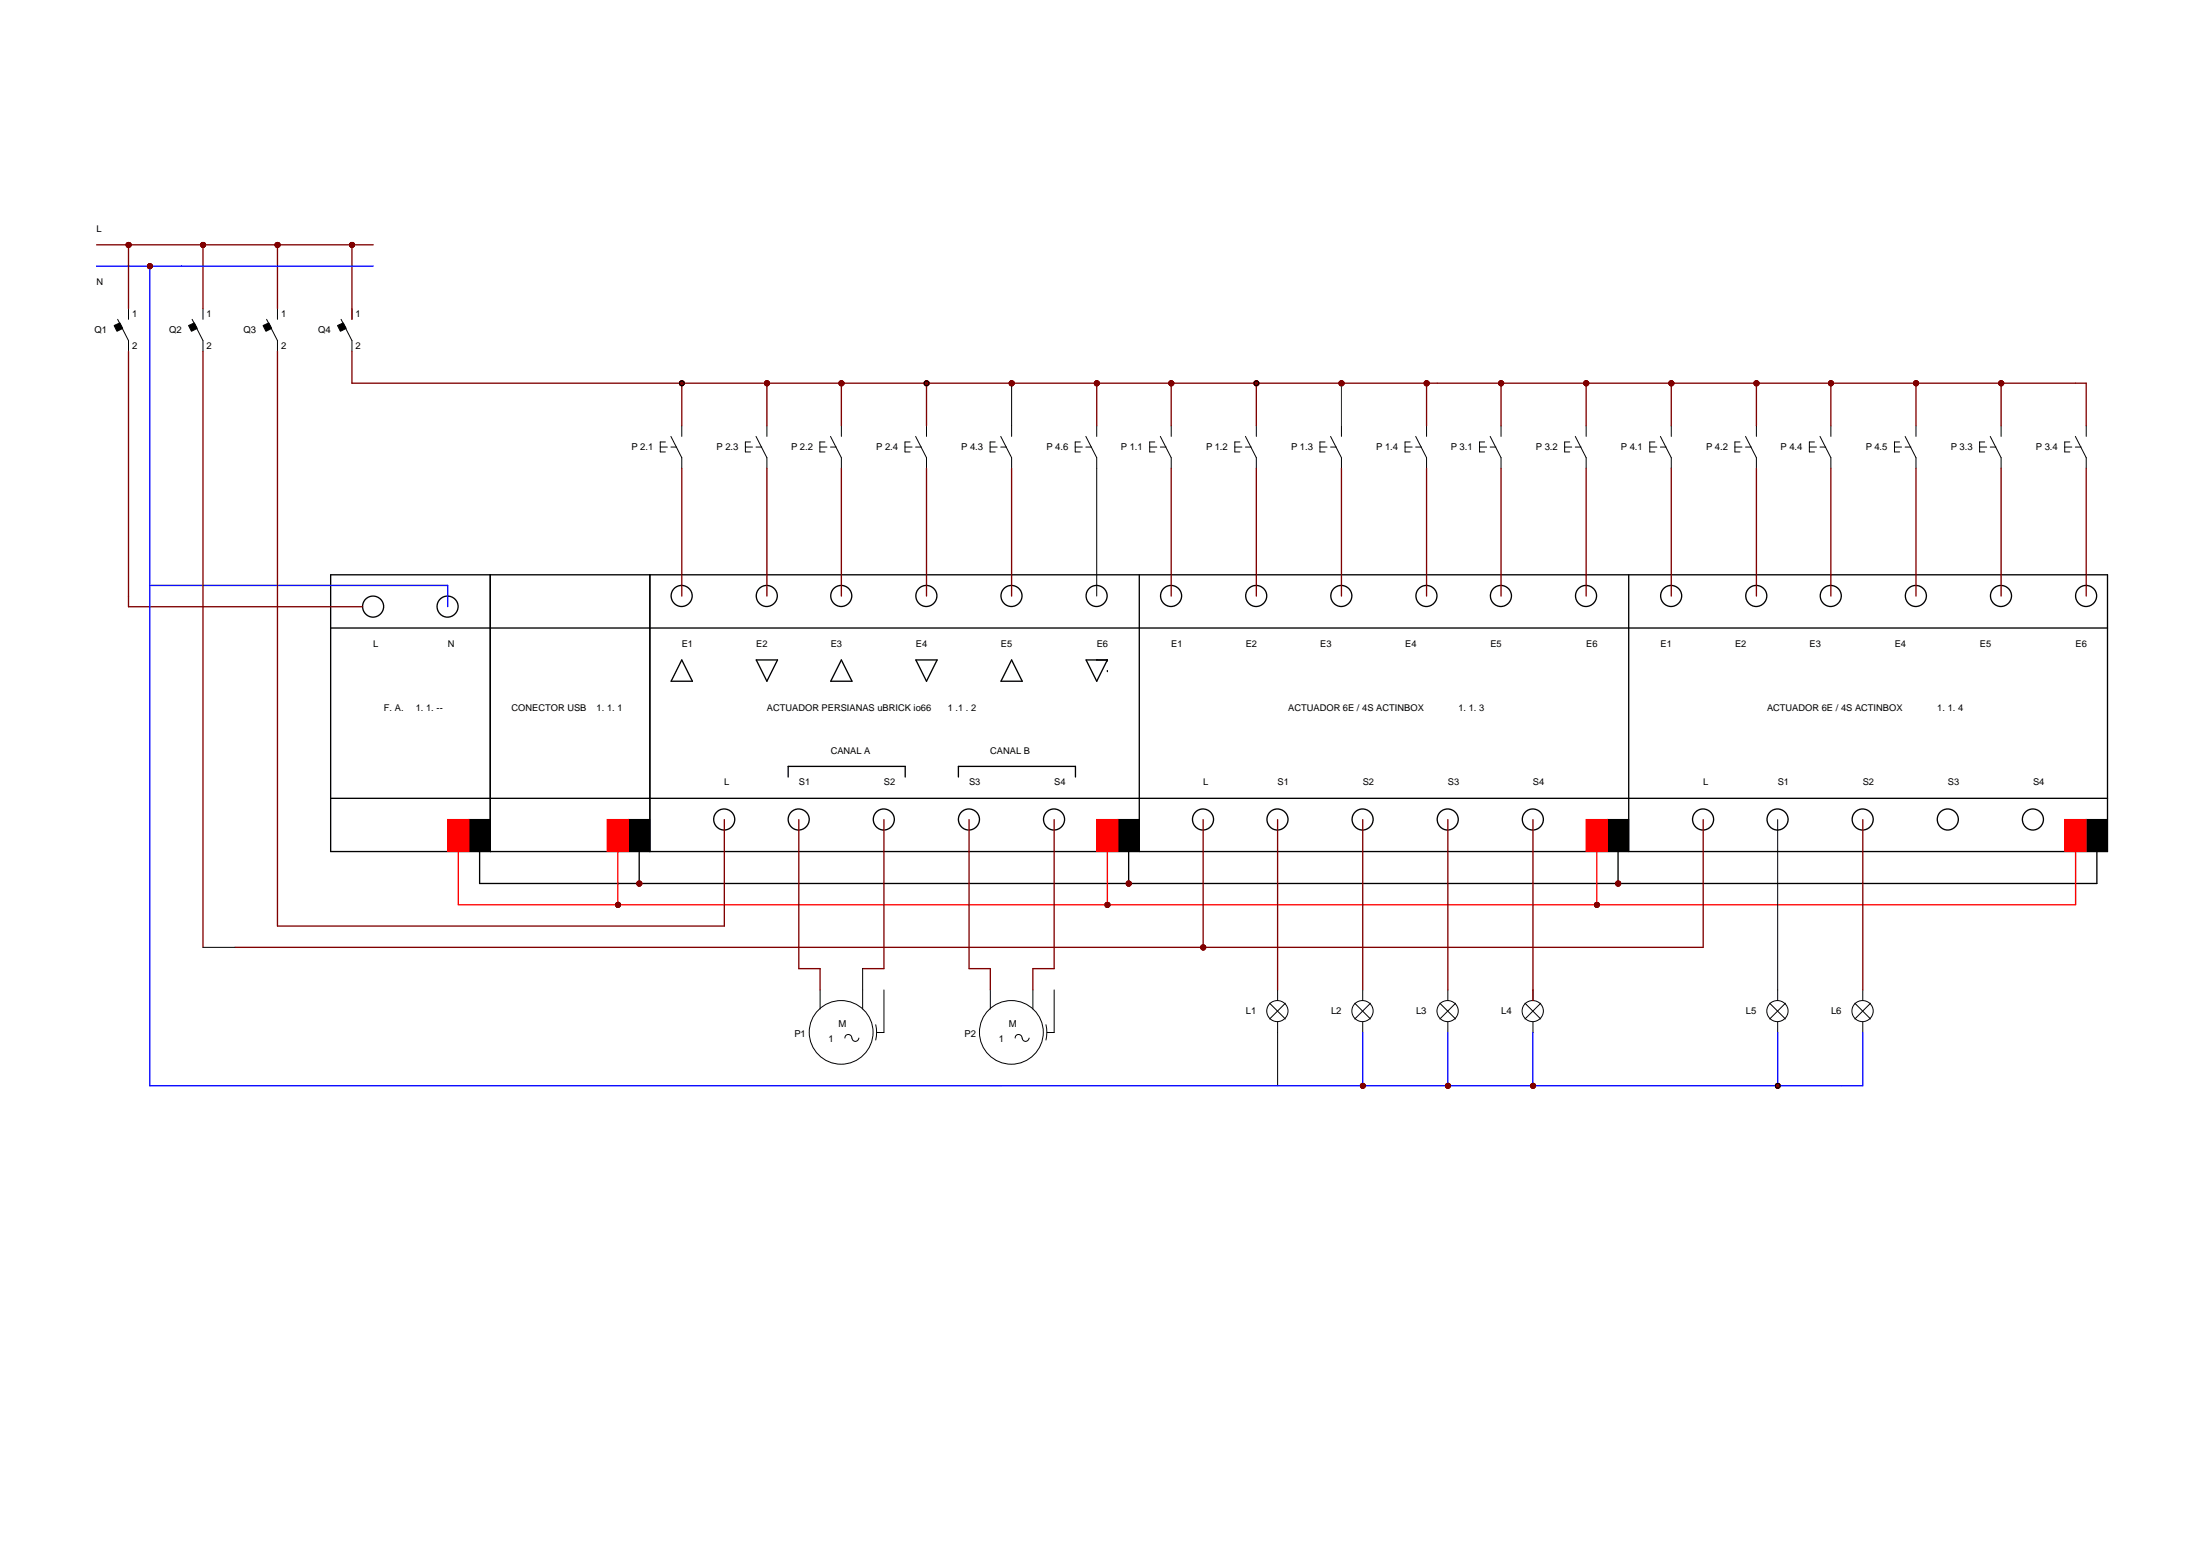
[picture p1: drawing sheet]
<svg xmlns="http://www.w3.org/2000/svg" width="420mm" height="297mm" viewBox="0 0 420 297" stroke-linecap="round" stroke-linejoin="round" font-family="sans-serif">
<g fill="none" stroke="#000" stroke-width=".19">
<path d="M24.5 58.9v2.1M38.8 58.9v2.1M53 58.9v2.1M67.2 58.9v2.1M21.8 62.1l1.1-.5 .5 1.1-1.1 .5zM22.5 61l2 4v2.1M36 62.1l1.1-.5 .6 1.1-1.1 .5zM36.7 61l2.1 4v2.1M50.2 62.1l1.1-.5 .6 1.1-1.1 .5zM50.9 61l2.1 4v2.1M64.5 62.1l1.1-.5 .5 1.1-1.1 .5zM65.1 61l2.1 4v2.1"/>
<path d="M126.1 85.3h1.4M127.1 84.4h-1v1.9h1M128.1 83.3l2.1 4.1v2M128.1 85.3h1.1M130.2 81.3v2M142.4 85.3h1.3M143.3 84.4h-.9v1.9h.9M144.4 85.3h1.1M144.4 83.3l2.1 4.1v2M146.5 81.3v2M156.6 85.3h1.3M157.6 84.4h-1v1.9h1"/>
<path d="M158.6 85.3h1.1M158.6 83.3l2.1 4.1v2M160.7 81.3v2M172.8 85.3h1.4M173.8 84.4h-1v1.9h1M174.9 85.3h1.1M174.9 83.3l2 4.1v2M176.9 81.3v2M189.1 85.3h1.3M190.1 84.4h-1v1.9h1M191.1 85.3h1.1M191.1 83.3l2.1 4.1v2"/>
<path d="M193.2 81.3v2M205.3 85.3h1.4M206.3 84.4h-1v1.9h1M207.4 85.3h1.1M207.4 83.3l2.1 4.1v2M209.5 81.3v2M219.6 85.3h1.3M220.5 84.4h-.9v1.9h.9M221.6 85.3h1.1M221.6 83.3l2.1 4.1v2M223.7 81.3v2M235.8 85.3h1.4"/>
<path d="M236.8 84.4h-1v1.9h1M237.9 85.3h1.1M237.9 83.3l2 4.1v2M239.9 81.3v2M252.1 85.3h1.3M253.1 84.4h-1v1.9h1M254.1 85.3h1.1M254.1 83.3l2.1 4.1v2M256.2 81.3v2M268.3 85.3h1.4M269.3 84.4h-1v1.9h1M270.4 85.3h1.1"/>
<path d="M270.4 83.3l2 4.1v2M272.4 81.3v2M282.6 85.3h1.3M283.5 84.4h-.9v1.9h.9M284.6 85.3h1.1M284.6 83.3l2.1 4.1v2M286.7 81.3v2M298.8 85.3h1.4M299.8 84.4h-1v1.9h1M300.9 85.3h1.1M300.9 83.3l2 4.1v2M302.9 81.3v2"/>
<path d="M315.1 85.3h1.3M316 84.4h-.9v1.9h.9M317.1 85.3h1.1M317.1 83.3l2.1 4.1v2M319.2 81.3v2M331.3 85.3h1.4M332.3 84.4h-1v1.9h1M333.4 85.3h1.1M333.4 83.3l2 4.1v2M335.4 81.3v2M345.6 85.3h1.3M346.5 84.4h-.9v1.9h.9"/>
<path d="M347.6 85.3h1.1M347.6 83.3l2.1 4.1v2M349.7 81.3v2M361.8 85.3h1.4M362.8 84.4h-1v1.9h1M363.8 85.3h1.1M363.8 83.3l2.1 4.1v2M365.9 81.3v2M378.1 85.3h1.3M379 84.4h-.9v1.9h.9M380.1 85.3h1.1M380.1 83.3l2.1 4.1v2"/>
<path d="M382.2 81.3v2M394.3 85.3h1.4M395.3 84.4h-1v1.9h1M396.4 85.3h1.1M396.4 83.3l2 4.1v2M398.4 81.3v2"/>
</g>
<g fill="#000">
<path d="M21.8 62.1l1.1-.5 .5 1.1-1.1 .5zM36 62.1l1.1-.5 .6 1.1-1.1 .5zM50.2 62.1l1.1-.5 .6 1.1-1.1 .5zM64.5 62.1l1.1-.5 .5 1.1-1.1 .5z"/>
<path d="M89.6 156.5h4v6h-4z" fill-rule="evenodd"/>
</g>
<g fill="none" stroke="#000" stroke-width=".25">
<path d="M63.1 109.7h339.4v52.9h-339.4zM93.6 109.7v52.9M124.1 109.7v52.9M217.6 109.7v52.9M311.1 109.7v52.9M89.6 156.5h4v6h-4zM124.1 152.4h278.4"/>
<circle cx="130.2" cy="113.8" r="2.01"/>
<circle cx="146.4" cy="113.8" r="2.01"/>
<circle cx="160.7" cy="113.8" r="2.01"/>
<circle cx="176.9" cy="113.8" r="2.01"/>
<circle cx="193.2" cy="113.8" r="2.01"/>
<circle cx="209.4" cy="113.8" r="2.01"/>
<circle cx="223.7" cy="113.8" r="2.01"/>
<circle cx="239.9" cy="113.8" r="2.01"/>
<circle cx="256.2" cy="113.8" r="2.01"/>
<circle cx="272.4" cy="113.8" r="2.01"/>
<circle cx="286.6" cy="113.8" r="2.01"/>
<circle cx="302.9" cy="113.8" r="2.01"/>
<circle cx="319.2" cy="113.8" r="2.01"/>
<circle cx="335.4" cy="113.8" r="2.01"/>
<circle cx="349.6" cy="113.8" r="2.01"/>
<circle cx="365.9" cy="113.8" r="2.01"/>
<circle cx="382.2" cy="113.8" r="2.01"/>
<circle cx="398.4" cy="113.8" r="2.01"/>
<circle cx="138.3" cy="156.4" r="2.01"/>
<circle cx="152.5" cy="156.4" r="2.01"/>
<circle cx="168.8" cy="156.4" r="2.01"/>
<circle cx="185" cy="156.4" r="2.01"/>
<circle cx="201.3" cy="156.4" r="2.01"/>
<circle cx="229.8" cy="156.4" r="2.01"/>
<circle cx="244" cy="156.4" r="2.01"/>
<circle cx="260.2" cy="156.4" r="2.01"/>
<circle cx="276.5" cy="156.4" r="2.01"/>
<circle cx="292.7" cy="156.4" r="2.01"/>
<circle cx="325.3" cy="156.4" r="2.01"/>
<circle cx="339.5" cy="156.4" r="2.01"/>
<circle cx="355.7" cy="156.4" r="2.01"/>
<circle cx="372" cy="156.4" r="2.01"/>
<circle cx="388.2" cy="156.4" r="2.01"/>
</g>
<path d="M85.5 156.5h4v6h-4z" fill-rule="evenodd" fill="#f00"/>
<path d="M85.5 156.5h4v6h-4z" fill="none" stroke="#f00" stroke-width=".25"/>
<path d="M213.5 156.5h4v6h-4z" fill-rule="evenodd" fill="#000"/>
<path d="M213.5 156.5h4v6h-4z" fill="none" stroke="#000" stroke-width=".25"/>
<path d="M209.5 156.5h4v6h-4z" fill-rule="evenodd" fill="#f00"/>
<path d="M209.5 156.5h4v6h-4z" fill="none" stroke="#f00" stroke-width=".25"/>
<path d="M307 156.5h4v6h-4z" fill-rule="evenodd" fill="#000"/>
<path d="M307 156.5h4v6h-4z" fill="none" stroke="#000" stroke-width=".25"/>
<path d="M302.9 156.5h4v6h-4z" fill-rule="evenodd" fill="#f00"/>
<path d="M302.9 156.5h4v6h-4z" fill="none" stroke="#f00" stroke-width=".25"/>
<path d="M398.4 156.5h4.1v6h-4.1z" fill-rule="evenodd" fill="#000"/>
<path d="M398.4 156.5h4.1v6h-4.1z" fill="none" stroke="#000" stroke-width=".25"/>
<path d="M394.4 156.5h4v6h-4z" fill-rule="evenodd" fill="#f00"/>
<path d="M394.4 156.5h4v6h-4z" fill="none" stroke="#f00" stroke-width=".25"/>
<g fill="none" stroke="#000" stroke-width=".25">
<path d="M120 156.5h4.1v6h-4.1z"/>
<circle cx="71.3" cy="115.8" r="2.01"/>
<circle cx="85.5" cy="115.8" r="2.01"/>
</g>
<path d="M120 156.5h4.1v6h-4.1z" fill-rule="evenodd" fill="#000"/>
<path d="M116 156.5h4v6h-4z" fill-rule="evenodd" fill="#f00"/>
<path d="M116 156.5h4v6h-4z" fill="none" stroke="#f00" stroke-width=".25"/>
<path d="M63.1 119.9h339.4M63.1 152.4h61M91.6 162.6v6.1h308.9v-6.1M122.1 162.6v6.1M215.5 162.6v6.1M309 162.6v6.1" fill="none" stroke="#000" stroke-width=".25"/>
<circle cx="122.1" cy="168.7" r=".45" fill="#f00"/>
<circle cx="122.1" cy="168.7" r=".45" fill="none" stroke="#800000" stroke-width=".25"/>
<circle cx="215.6" cy="168.7" r=".45" fill="#f00"/>
<circle cx="215.6" cy="168.7" r=".45" fill="none" stroke="#800000" stroke-width=".25"/>
<circle cx="309" cy="168.7" r=".45" fill="#f00"/>
<circle cx="309" cy="168.7" r=".45" fill="none" stroke="#800000" stroke-width=".25"/>
<circle cx="305" cy="172.7" r=".45" fill="#f00"/>
<circle cx="305" cy="172.7" r=".45" fill="none" stroke="#800000" stroke-width=".25"/>
<circle cx="211.5" cy="172.7" r=".45" fill="#f00"/>
<circle cx="211.5" cy="172.7" r=".45" fill="none" stroke="#800000" stroke-width=".25"/>
<circle cx="118" cy="172.7" r=".45" fill="#f00"/>
<circle cx="118" cy="172.7" r=".45" fill="none" stroke="#800000" stroke-width=".25"/>
<path d="M150.5 148.3v-2h22.4v2M183 148.3v-2h22.4v2" fill="none" stroke="#000" stroke-width=".25"/>
<circle cx="28.6" cy="50.8" r=".45" fill="#f00"/>
<circle cx="28.6" cy="50.8" r=".45" fill="none" stroke="#800000" stroke-width=".25"/>
<circle cx="24.6" cy="46.8" r=".45" fill="#f00"/>
<circle cx="24.6" cy="46.8" r=".45" fill="none" stroke="#800000" stroke-width=".25"/>
<circle cx="38.8" cy="46.8" r=".45" fill="#f00"/>
<circle cx="38.8" cy="46.8" r=".45" fill="none" stroke="#800000" stroke-width=".25"/>
<circle cx="53" cy="46.8" r=".45" fill="#f00"/>
<circle cx="53" cy="46.8" r=".45" fill="none" stroke="#800000" stroke-width=".25"/>
<circle cx="67.2" cy="46.8" r=".45" fill="#f00"/>
<circle cx="67.2" cy="46.8" r=".45" fill="none" stroke="#800000" stroke-width=".25"/>
<circle cx="382.2" cy="73.2" r=".45" fill="#f00"/>
<circle cx="382.2" cy="73.2" r=".45" fill="none" stroke="#800000" stroke-width=".25"/>
<circle cx="365.9" cy="73.2" r=".45" fill="#f00"/>
<circle cx="365.9" cy="73.2" r=".45" fill="none" stroke="#800000" stroke-width=".25"/>
<circle cx="349.7" cy="73.2" r=".45" fill="#f00"/>
<circle cx="349.7" cy="73.2" r=".45" fill="none" stroke="#800000" stroke-width=".25"/>
<circle cx="335.5" cy="73.2" r=".45" fill="#f00"/>
<circle cx="335.5" cy="73.2" r=".45" fill="none" stroke="#800000" stroke-width=".25"/>
<circle cx="319.2" cy="73.2" r=".45" fill="#f00"/>
<circle cx="319.2" cy="73.2" r=".45" fill="none" stroke="#800000" stroke-width=".25"/>
<circle cx="302.9" cy="73.2" r=".45" fill="#f00"/>
<circle cx="302.9" cy="73.2" r=".45" fill="none" stroke="#800000" stroke-width=".25"/>
<circle cx="286.7" cy="73.2" r=".45" fill="#f00"/>
<circle cx="286.7" cy="73.2" r=".45" fill="none" stroke="#800000" stroke-width=".25"/>
<circle cx="272.5" cy="73.2" r=".45" fill="#f00"/>
<circle cx="272.5" cy="73.2" r=".45" fill="none" stroke="#800000" stroke-width=".25"/>
<circle cx="256.2" cy="73.2" r=".45" fill="#f00"/>
<circle cx="256.2" cy="73.2" r=".45" fill="none" stroke="#800000" stroke-width=".25"/>
<circle cx="239.9" cy="73.2" r=".45" fill="#f00"/>
<circle cx="239.9" cy="73.2" r=".45" fill="none" stroke="#800000" stroke-width=".25"/>
<circle cx="223.7" cy="73.2" r=".45" fill="#f00"/>
<circle cx="223.7" cy="73.2" r=".45" fill="none" stroke="#800000" stroke-width=".25"/>
<circle cx="209.5" cy="73.2" r=".45" fill="#f00"/>
<circle cx="209.5" cy="73.2" r=".45" fill="none" stroke="#800000" stroke-width=".25"/>
<circle cx="193.2" cy="73.2" r=".45" fill="#f00"/>
<circle cx="193.2" cy="73.2" r=".45" fill="none" stroke="#800000" stroke-width=".25"/>
<circle cx="177" cy="73.2" r=".45" fill="#f00"/>
<circle cx="177" cy="73.2" r=".45" fill="none" stroke="#800000" stroke-width=".25"/>
<circle cx="160.7" cy="73.2" r=".45" fill="#f00"/>
<circle cx="160.7" cy="73.2" r=".45" fill="none" stroke="#800000" stroke-width=".25"/>
<circle cx="146.5" cy="73.2" r=".45" fill="#f00"/>
<circle cx="146.5" cy="73.2" r=".45" fill="none" stroke="#800000" stroke-width=".25"/>
<circle cx="130.2" cy="73.2" r=".45" fill="#f00"/>
<circle cx="130.2" cy="73.2" r=".45" fill="none" stroke="#800000" stroke-width=".25"/>
<circle cx="229.8" cy="180.9" r=".45" fill="#f00"/>
<circle cx="229.8" cy="180.9" r=".45" fill="none" stroke="#800000" stroke-width=".25"/>
<g fill="none" stroke="#000" stroke-width=".19">
<path d="M156.6 189v3.6M161.4 198.2a.66 .66 0 0 1 .6-.7 .66 .66 0 0 1 .7 .7M162.7 198.2a.66 .66 0 0 0 .7 .6 .66 .66 0 0 0 .6-.6M164.7 189v3.6M167.2 195.6a6.4 6.4 0 0 1 0 2.9M168.8 189v8.1h-1.3M189.1 189v3.6M193.9 198.2a.66 .66 0 0 1 .6-.7 .66 .66 0 0 1 .7 .7M195.2 198.2a.66 .66 0 0 0 .7 .6 .66 .66 0 0 0 .6-.6M197.3 189v3.6M199.8 195.6a6.4 6.4 0 0 1 0 2.9M201.3 189v8.1h-1.3"/>
<path d="M242.5 191.5l3 3M244 189v2M244 195.1v2M245.5 191.5l-3 3M258.7 191.5l3 3M260.3 189v2M260.3 195.1v2M261.7 191.5l-3 3M275 191.5l3 3M276.5 189v2M276.5 195.1v2M278 191.5l-3 3"/>
<path d="M291.2 191.5l3 3M292.8 189v2M292.8 195.1v2M294.2 191.5l-3 3M338 191.5l3 3M339.5 189v2M339.5 195.1v2M341 191.5l-3 3M354.2 191.5l3 3M355.8 189v2M355.8 195.1v2M357.2 191.5l-3 3"/>
<circle cx="160.7" cy="197.1" r="6.1"/>
<circle cx="193.2" cy="197.1" r="6.1"/>
<circle cx="244" cy="193" r="2.02"/>
<circle cx="260.2" cy="193" r="2.02"/>
<circle cx="276.5" cy="193" r="2.02"/>
<circle cx="292.7" cy="193" r="2.02"/>
<circle cx="339.5" cy="193" r="2.02"/>
<circle cx="355.7" cy="193" r="2.02"/>
</g>
<circle cx="339.5" cy="207.3" r=".45" fill="#f00"/>
<circle cx="339.5" cy="207.3" r=".45" fill="none" stroke="#800000" stroke-width=".19"/>
<circle cx="292.8" cy="207.3" r=".45" fill="#f00"/>
<circle cx="292.8" cy="207.3" r=".45" fill="none" stroke="#800000" stroke-width=".19"/>
<circle cx="276.5" cy="207.3" r=".45" fill="#f00"/>
<circle cx="276.5" cy="207.3" r=".45" fill="none" stroke="#800000" stroke-width=".19"/>
<circle cx="260.3" cy="207.3" r=".45" fill="#f00"/>
<circle cx="260.3" cy="207.3" r=".45" fill="none" stroke="#800000" stroke-width=".19"/>
<path d="M130.2 126l2 4h-4zM144.4 126h4.1l-2 4zM160.7 126l2 4h-4zM174.9 126h4.1l-2.1 4zM193.2 126l2 4h-4zM207.4 126h4.1l-2 4zM211.5 126h.1M211.5 128h.1" fill="none" stroke="#000" stroke-width=".25"/>
<circle cx="122.1" cy="168.7" r=".45" fill="#f00"/>
<circle cx="122.1" cy="168.7" r=".45" fill="none" stroke="#800000" stroke-width=".25"/>
<circle cx="215.6" cy="168.7" r=".45" fill="#f00"/>
<circle cx="215.6" cy="168.7" r=".45" fill="none" stroke="#800000" stroke-width=".25"/>
<circle cx="309" cy="168.7" r=".45" fill="#f00"/>
<circle cx="309" cy="168.7" r=".45" fill="none" stroke="#800000" stroke-width=".25"/>
<circle cx="305" cy="172.7" r=".45" fill="#f00"/>
<circle cx="305" cy="172.7" r=".45" fill="none" stroke="#800000" stroke-width=".25"/>
<circle cx="211.5" cy="172.7" r=".45" fill="#f00"/>
<circle cx="211.5" cy="172.7" r=".45" fill="none" stroke="#800000" stroke-width=".25"/>
<circle cx="118" cy="172.7" r=".45" fill="#f00"/>
<circle cx="118" cy="172.7" r=".45" fill="none" stroke="#800000" stroke-width=".25"/>
<circle cx="28.6" cy="50.8" r=".45" fill="#f00"/>
<circle cx="28.6" cy="50.8" r=".45" fill="none" stroke="#800000" stroke-width=".25"/>
<circle cx="24.6" cy="46.8" r=".45" fill="#f00"/>
<circle cx="24.6" cy="46.8" r=".45" fill="none" stroke="#800000" stroke-width=".25"/>
<circle cx="38.8" cy="46.8" r=".45" fill="#f00"/>
<circle cx="38.8" cy="46.8" r=".45" fill="none" stroke="#800000" stroke-width=".25"/>
<circle cx="53" cy="46.8" r=".45" fill="#f00"/>
<circle cx="53" cy="46.8" r=".45" fill="none" stroke="#800000" stroke-width=".25"/>
<circle cx="67.2" cy="46.8" r=".45" fill="#f00"/>
<circle cx="67.2" cy="46.8" r=".45" fill="none" stroke="#800000" stroke-width=".25"/>
<circle cx="382.2" cy="73.2" r=".45" fill="#f00"/>
<circle cx="382.2" cy="73.2" r=".45" fill="none" stroke="#800000" stroke-width=".25"/>
<circle cx="365.9" cy="73.2" r=".45" fill="#f00"/>
<circle cx="365.9" cy="73.2" r=".45" fill="none" stroke="#800000" stroke-width=".25"/>
<circle cx="349.7" cy="73.2" r=".45" fill="#f00"/>
<circle cx="349.7" cy="73.2" r=".45" fill="none" stroke="#800000" stroke-width=".25"/>
<circle cx="335.5" cy="73.2" r=".45" fill="#f00"/>
<circle cx="335.5" cy="73.2" r=".45" fill="none" stroke="#800000" stroke-width=".25"/>
<circle cx="319.2" cy="73.2" r=".45" fill="#f00"/>
<circle cx="319.2" cy="73.2" r=".45" fill="none" stroke="#800000" stroke-width=".25"/>
<circle cx="302.9" cy="73.2" r=".45" fill="#f00"/>
<circle cx="302.9" cy="73.2" r=".45" fill="none" stroke="#800000" stroke-width=".25"/>
<circle cx="286.7" cy="73.2" r=".45" fill="#f00"/>
<circle cx="286.7" cy="73.2" r=".45" fill="none" stroke="#800000" stroke-width=".25"/>
<circle cx="272.5" cy="73.2" r=".45" fill="#f00"/>
<circle cx="272.5" cy="73.2" r=".45" fill="none" stroke="#800000" stroke-width=".25"/>
<circle cx="256.2" cy="73.2" r=".45" fill="#f00"/>
<circle cx="256.2" cy="73.2" r=".45" fill="none" stroke="#800000" stroke-width=".25"/>
<circle cx="239.9" cy="73.2" r=".45" fill="#f00"/>
<circle cx="239.9" cy="73.2" r=".45" fill="none" stroke="#800000" stroke-width=".25"/>
<circle cx="223.7" cy="73.2" r=".45" fill="#f00"/>
<circle cx="223.7" cy="73.2" r=".45" fill="none" stroke="#800000" stroke-width=".25"/>
<circle cx="209.5" cy="73.2" r=".45" fill="#f00"/>
<circle cx="209.5" cy="73.2" r=".45" fill="none" stroke="#800000" stroke-width=".25"/>
<circle cx="193.2" cy="73.2" r=".45" fill="#f00"/>
<circle cx="193.2" cy="73.2" r=".45" fill="none" stroke="#800000" stroke-width=".25"/>
<circle cx="177" cy="73.2" r=".45" fill="#f00"/>
<circle cx="177" cy="73.2" r=".45" fill="none" stroke="#800000" stroke-width=".25"/>
<circle cx="160.7" cy="73.2" r=".45" fill="#f00"/>
<circle cx="160.7" cy="73.2" r=".45" fill="none" stroke="#800000" stroke-width=".25"/>
<circle cx="146.5" cy="73.2" r=".45" fill="#f00"/>
<circle cx="146.5" cy="73.2" r=".45" fill="none" stroke="#800000" stroke-width=".25"/>
<circle cx="130.2" cy="73.2" r=".45" fill="#f00"/>
<circle cx="130.2" cy="73.2" r=".45" fill="none" stroke="#800000" stroke-width=".25"/>
<circle cx="229.8" cy="180.9" r=".45" fill="#f00"/>
<circle cx="229.8" cy="180.9" r=".45" fill="none" stroke="#800000" stroke-width=".25"/>
<circle cx="339.5" cy="207.3" r=".45" fill="#f00"/>
<circle cx="339.5" cy="207.3" r=".45" fill="none" stroke="#800000" stroke-width=".25"/>
<circle cx="292.8" cy="207.3" r=".45" fill="#f00"/>
<circle cx="292.8" cy="207.3" r=".45" fill="none" stroke="#800000" stroke-width=".25"/>
<circle cx="276.5" cy="207.3" r=".45" fill="#f00"/>
<circle cx="276.5" cy="207.3" r=".45" fill="none" stroke="#800000" stroke-width=".25"/>
<circle cx="260.3" cy="207.3" r=".45" fill="#f00"/>
<circle cx="260.3" cy="207.3" r=".45" fill="none" stroke="#800000" stroke-width=".25"/>
<circle cx="122.1" cy="168.7" r=".45" fill="#f00"/>
<circle cx="122.1" cy="168.7" r=".45" fill="none" stroke="#800000" stroke-width=".25"/>
<circle cx="215.6" cy="168.7" r=".45" fill="#f00"/>
<circle cx="215.6" cy="168.7" r=".45" fill="none" stroke="#800000" stroke-width=".25"/>
<circle cx="309" cy="168.7" r=".45" fill="#f00"/>
<circle cx="309" cy="168.7" r=".45" fill="none" stroke="#800000" stroke-width=".25"/>
<circle cx="305" cy="172.7" r=".45" fill="#f00"/>
<circle cx="305" cy="172.7" r=".45" fill="none" stroke="#800000" stroke-width=".25"/>
<circle cx="211.5" cy="172.7" r=".45" fill="#f00"/>
<circle cx="211.5" cy="172.7" r=".45" fill="none" stroke="#800000" stroke-width=".25"/>
<circle cx="118" cy="172.7" r=".45" fill="#f00"/>
<circle cx="118" cy="172.7" r=".45" fill="none" stroke="#800000" stroke-width=".25"/>
<circle cx="28.6" cy="50.8" r=".45" fill="#f00"/>
<circle cx="28.6" cy="50.8" r=".45" fill="none" stroke="#800000" stroke-width=".25"/>
<circle cx="24.6" cy="46.8" r=".45" fill="#f00"/>
<circle cx="24.6" cy="46.8" r=".45" fill="none" stroke="#800000" stroke-width=".25"/>
<circle cx="38.8" cy="46.8" r=".45" fill="#f00"/>
<circle cx="38.8" cy="46.8" r=".45" fill="none" stroke="#800000" stroke-width=".25"/>
<circle cx="53" cy="46.8" r=".45" fill="#f00"/>
<circle cx="53" cy="46.8" r=".45" fill="none" stroke="#800000" stroke-width=".25"/>
<circle cx="67.2" cy="46.8" r=".45" fill="#f00"/>
<circle cx="67.2" cy="46.8" r=".45" fill="none" stroke="#800000" stroke-width=".25"/>
<circle cx="382.2" cy="73.2" r=".45" fill="#f00"/>
<circle cx="382.2" cy="73.2" r=".45" fill="none" stroke="#800000" stroke-width=".25"/>
<circle cx="365.9" cy="73.2" r=".45" fill="#f00"/>
<circle cx="365.9" cy="73.2" r=".45" fill="none" stroke="#800000" stroke-width=".25"/>
<circle cx="349.7" cy="73.2" r=".45" fill="#f00"/>
<circle cx="349.7" cy="73.2" r=".45" fill="none" stroke="#800000" stroke-width=".25"/>
<circle cx="335.5" cy="73.2" r=".45" fill="#f00"/>
<circle cx="335.5" cy="73.2" r=".45" fill="none" stroke="#800000" stroke-width=".25"/>
<circle cx="319.2" cy="73.2" r=".45" fill="#f00"/>
<circle cx="319.2" cy="73.2" r=".45" fill="none" stroke="#800000" stroke-width=".25"/>
<circle cx="302.9" cy="73.2" r=".45" fill="#f00"/>
<circle cx="302.9" cy="73.2" r=".45" fill="none" stroke="#800000" stroke-width=".25"/>
<circle cx="286.7" cy="73.2" r=".45" fill="#f00"/>
<circle cx="286.7" cy="73.2" r=".45" fill="none" stroke="#800000" stroke-width=".25"/>
<circle cx="272.5" cy="73.2" r=".45" fill="#f00"/>
<circle cx="272.5" cy="73.2" r=".45" fill="none" stroke="#800000" stroke-width=".25"/>
<circle cx="256.2" cy="73.2" r=".45" fill="#f00"/>
<circle cx="256.2" cy="73.2" r=".45" fill="none" stroke="#800000" stroke-width=".25"/>
<circle cx="239.9" cy="73.2" r=".45" fill="#f00"/>
<circle cx="239.9" cy="73.2" r=".45" fill="none" stroke="#800000" stroke-width=".25"/>
<circle cx="223.7" cy="73.2" r=".45" fill="#f00"/>
<circle cx="223.7" cy="73.2" r=".45" fill="none" stroke="#800000" stroke-width=".25"/>
<circle cx="209.5" cy="73.2" r=".45" fill="#f00"/>
<circle cx="209.5" cy="73.2" r=".45" fill="none" stroke="#800000" stroke-width=".25"/>
<circle cx="193.2" cy="73.2" r=".45" fill="#f00"/>
<circle cx="193.2" cy="73.2" r=".45" fill="none" stroke="#800000" stroke-width=".25"/>
<circle cx="177" cy="73.2" r=".45" fill="#f00"/>
<circle cx="177" cy="73.2" r=".45" fill="none" stroke="#800000" stroke-width=".25"/>
<circle cx="160.7" cy="73.2" r=".45" fill="#f00"/>
<circle cx="160.7" cy="73.2" r=".45" fill="none" stroke="#800000" stroke-width=".25"/>
<circle cx="146.5" cy="73.2" r=".45" fill="#f00"/>
<circle cx="146.5" cy="73.2" r=".45" fill="none" stroke="#800000" stroke-width=".25"/>
<circle cx="130.2" cy="73.2" r=".45" fill="#f00"/>
<circle cx="130.2" cy="73.2" r=".45" fill="none" stroke="#800000" stroke-width=".25"/>
<circle cx="229.8" cy="180.9" r=".45" fill="#f00"/>
<circle cx="229.8" cy="180.9" r=".45" fill="none" stroke="#800000" stroke-width=".25"/>
<circle cx="339.5" cy="207.3" r=".45" fill="#f00"/>
<circle cx="339.5" cy="207.3" r=".45" fill="none" stroke="#800000" stroke-width=".25"/>
<circle cx="292.8" cy="207.3" r=".45" fill="#f00"/>
<circle cx="292.8" cy="207.3" r=".45" fill="none" stroke="#800000" stroke-width=".25"/>
<circle cx="276.5" cy="207.3" r=".45" fill="#f00"/>
<circle cx="276.5" cy="207.3" r=".45" fill="none" stroke="#800000" stroke-width=".25"/>
<circle cx="260.3" cy="207.3" r=".45" fill="#f00"/>
<circle cx="260.3" cy="207.3" r=".45" fill="none" stroke="#800000" stroke-width=".25"/>
<circle cx="122.1" cy="168.7" r=".45" fill="#800000"/>
<circle cx="122.1" cy="168.7" r=".45" fill="none" stroke="#800000" stroke-width=".25"/>
<circle cx="215.6" cy="168.7" r=".45" fill="#800000"/>
<circle cx="215.6" cy="168.7" r=".45" fill="none" stroke="#800000" stroke-width=".25"/>
<circle cx="309" cy="168.7" r=".45" fill="#800000"/>
<circle cx="309" cy="168.7" r=".45" fill="none" stroke="#800000" stroke-width=".25"/>
<path d="M87.5 162.6v10.1h308.9v-10.1M305 162.6v10.1" fill="none" stroke="#f00" stroke-width=".25"/>
<circle cx="305" cy="172.7" r=".45" fill="#800000"/>
<circle cx="305" cy="172.7" r=".45" fill="none" stroke="#800000" stroke-width=".25"/>
<path d="M211.5 162.6v10.1" fill="none" stroke="#f00" stroke-width=".25"/>
<circle cx="211.5" cy="172.7" r=".45" fill="#800000"/>
<circle cx="211.5" cy="172.7" r=".45" fill="none" stroke="#800000" stroke-width=".25"/>
<path d="M118 162.6v10.1" fill="none" stroke="#f00" stroke-width=".25"/>
<circle cx="118" cy="172.7" r=".45" fill="#800000"/>
<g fill="none" stroke="#800000" stroke-width=".25">
<path d="M24.5 67.1v48.7h44.7"/>
<circle cx="118" cy="172.7" r=".45"/>
</g>
<path d="M18.4 50.8h16.3M28.6 50.8v61h56.9v4" fill="none" stroke="#00f" stroke-width=".25"/>
<circle cx="28.6" cy="50.8" r=".45" fill="#800000"/>
<g fill="none" stroke="#800000" stroke-width=".25">
<path d="M18.4 46.7h52.9M24.5 46.7v12.2"/>
<circle cx="28.6" cy="50.8" r=".45"/>
</g>
<circle cx="24.6" cy="46.8" r=".45" fill="#800000"/>
<g fill="none" stroke="#800000" stroke-width=".25">
<path d="M38.8 46.7v12.2"/>
<circle cx="24.6" cy="46.8" r=".45"/>
</g>
<circle cx="38.8" cy="46.8" r=".45" fill="#800000"/>
<g fill="none" stroke="#800000" stroke-width=".25">
<path d="M53 46.7v12.2"/>
<circle cx="38.8" cy="46.8" r=".45"/>
</g>
<circle cx="53" cy="46.8" r=".45" fill="#800000"/>
<g fill="none" stroke="#800000" stroke-width=".25">
<path d="M67.2 46.7v14.3"/>
<circle cx="53" cy="46.8" r=".45"/>
</g>
<circle cx="67.2" cy="46.8" r=".45" fill="#800000"/>
<g fill="none" stroke="#800000" stroke-width=".25">
<path d="M67.2 67.1v6.1h331.2v8.1M382.2 73.2v8.1M382.2 89.4v24.4M398.4 89.4v24.4"/>
<circle cx="67.2" cy="46.8" r=".45"/>
</g>
<circle cx="382.2" cy="73.2" r=".45" fill="#800000"/>
<g fill="none" stroke="#800000" stroke-width=".25">
<path d="M365.9 73.2v8.1M365.9 89.4v24.4"/>
<circle cx="382.2" cy="73.2" r=".45"/>
</g>
<circle cx="365.9" cy="73.2" r=".45" fill="#800000"/>
<g fill="none" stroke="#800000" stroke-width=".25">
<path d="M349.7 73.2v8.1M349.7 89.4v24.4"/>
<circle cx="365.9" cy="73.2" r=".45"/>
</g>
<circle cx="349.7" cy="73.2" r=".45" fill="#800000"/>
<g fill="none" stroke="#800000" stroke-width=".25">
<path d="M335.4 73.2v8.1M335.4 89.4v24.4"/>
<circle cx="349.7" cy="73.2" r=".45"/>
</g>
<circle cx="335.5" cy="73.2" r=".45" fill="#800000"/>
<g fill="none" stroke="#800000" stroke-width=".25">
<path d="M319.2 73.2v8.1M319.2 89.4v24.4"/>
<circle cx="335.5" cy="73.2" r=".45"/>
</g>
<circle cx="319.2" cy="73.2" r=".45" fill="#800000"/>
<g fill="none" stroke="#800000" stroke-width=".25">
<path d="M302.9 73.2v8.1M302.9 89.4v24.4"/>
<circle cx="319.2" cy="73.2" r=".45"/>
</g>
<circle cx="302.9" cy="73.2" r=".45" fill="#800000"/>
<g fill="none" stroke="#800000" stroke-width=".25">
<path d="M286.7 73.2v8.1M286.7 89.4v24.4"/>
<circle cx="302.9" cy="73.2" r=".45"/>
</g>
<circle cx="286.7" cy="73.2" r=".45" fill="#800000"/>
<g fill="none" stroke="#800000" stroke-width=".25">
<path d="M272.4 73.2v8.1M272.4 89.4v24.4"/>
<circle cx="286.7" cy="73.2" r=".45"/>
</g>
<circle cx="272.5" cy="73.2" r=".45" fill="#800000"/>
<g fill="none" stroke="#800000" stroke-width=".25">
<path d="M256.2 89.4v24.4"/>
<circle cx="272.5" cy="73.2" r=".45"/>
</g>
<path d="M256.2 73.2v8.1" fill="none" stroke="#008000" stroke-width=".19"/>
<circle cx="256.2" cy="73.2" r=".45" fill="#800000"/>
<g fill="none" stroke="#800000" stroke-width=".25">
<path d="M239.9 73.2v8.1M239.9 89.4v24.4"/>
<circle cx="256.2" cy="73.2" r=".45"/>
</g>
<circle cx="239.9" cy="73.2" r=".45" fill="#800000"/>
<circle cx="239.9" cy="73.2" r=".45" fill="none" stroke="#000" stroke-width=".19"/>
<path d="M223.7 73.2v8.1M223.7 89.4v24.4" fill="none" stroke="#800000" stroke-width=".25"/>
<circle cx="223.7" cy="73.2" r=".45" fill="#800000"/>
<g fill="none" stroke="#800000" stroke-width=".25">
<path d="M209.5 73.2v8.1"/>
<circle cx="223.7" cy="73.2" r=".45"/>
</g>
<path d="M209.5 89.4v24.4" fill="none" stroke="#000" stroke-width=".19"/>
<circle cx="209.5" cy="73.2" r=".45" fill="#800000"/>
<g fill="none" stroke="#800000" stroke-width=".25">
<path d="M193.2 89.4v24.4"/>
<circle cx="209.5" cy="73.2" r=".45"/>
</g>
<path d="M193.2 73.2v8.1" fill="none" stroke="#000" stroke-width=".19"/>
<circle cx="193.2" cy="73.2" r=".45" fill="#800000"/>
<g fill="none" stroke="#800000" stroke-width=".25">
<path d="M176.9 73.2v8.1M176.9 89.4v24.4"/>
<circle cx="193.2" cy="73.2" r=".45"/>
</g>
<circle cx="177" cy="73.2" r=".45" fill="#800000"/>
<circle cx="177" cy="73.2" r=".45" fill="none" stroke="#000" stroke-width=".19"/>
<path d="M160.7 73.2v8.1M160.7 89.4v24.4" fill="none" stroke="#800000" stroke-width=".25"/>
<circle cx="160.7" cy="73.2" r=".45" fill="#800000"/>
<g fill="none" stroke="#800000" stroke-width=".25">
<path d="M146.5 73.2v8.1M146.5 89.4v24.4"/>
<circle cx="160.7" cy="73.2" r=".45"/>
</g>
<circle cx="146.5" cy="73.2" r=".45" fill="#800000"/>
<g fill="none" stroke="#800000" stroke-width=".25">
<path d="M130.2 73.2v8.1"/>
<circle cx="146.5" cy="73.2" r=".45"/>
</g>
<circle cx="130.2" cy="73.2" r=".45" fill="#800000"/>
<g fill="none" stroke="#000" stroke-width=".19">
<path d="M38.8 180.8h6.1"/>
<circle cx="130.2" cy="73.2" r=".45"/>
</g>
<path d="M38.8 67.1v113.7M53 67.1v109.7h85.3v-20.3M130.2 89.4v24.4M229.8 156.5v24.3M325.3 156.5v24.3h-280.4" fill="none" stroke="#800000" stroke-width=".25"/>
<circle cx="229.8" cy="180.9" r=".45" fill="#800000"/>
<g fill="none" stroke="#800000" stroke-width=".25">
<path d="M152.6 156.5v28.4h4v4.1M168.8 156.5v28.4h-4.1M185.1 156.5v28.4h4v4.1M201.3 156.5v28.4h-4v4.1M244 156.5v32.5M260.3 156.5v32.5M276.5 156.5v32.5M292.8 156.5v34.5M355.8 156.5v32.5"/>
<circle cx="229.8" cy="180.9" r=".45"/>
</g>
<path d="M339.5 156.5v32.5M164.7 184.9v4.1M244 197.1v10.2" fill="none" stroke="#000" stroke-width=".19"/>
<path d="M28.6 111.8v95.5h327.2v-10.2M339.5 197.1v10.2" fill="none" stroke="#00f" stroke-width=".25"/>
<circle cx="339.5" cy="207.3" r=".45" fill="#800000"/>
<circle cx="339.5" cy="207.3" r=".45" fill="none" stroke="#000" stroke-width=".19"/>
<path d="M292.8 197.1v10.2" fill="none" stroke="#00f" stroke-width=".25"/>
<circle cx="292.8" cy="207.3" r=".45" fill="#800000"/>
<circle cx="292.8" cy="207.3" r=".45" fill="none" stroke="#800000" stroke-width=".25"/>
<path d="M276.5 197.1v10.2" fill="none" stroke="#00f" stroke-width=".25"/>
<circle cx="276.5" cy="207.3" r=".45" fill="#800000"/>
<circle cx="276.5" cy="207.3" r=".45" fill="none" stroke="#800000" stroke-width=".25"/>
<path d="M260.3 197.1v10.2" fill="none" stroke="#00f" stroke-width=".25"/>
<circle cx="260.3" cy="207.3" r=".45" fill="#800000"/>
<circle cx="260.3" cy="207.3" r=".45" fill="none" stroke="#800000" stroke-width=".25"/>
<path d="M34.7 50.8h36.6" fill="none" stroke="#00f" stroke-width=".25"/>
<g font-size="1.8">
<text x="18.4" y="44.3">L</text>
<text x="18.4" y="54.4">N</text>
<text x="18.1" y="63.5">Q1</text>
<text x="25.2" y="60.5">1</text>
<text x="32.3" y="63.5">Q2</text>
<text x="39.4" y="60.5">1</text>
<text x="46.5" y="63.5">Q3</text>
<text x="53.7" y="60.5">1</text>
<text x="60.7" y="63.5">Q4</text>
<text x="67.9" y="60.5">1</text>
<text x="25.2" y="66.6">2</text>
<text x="39.4" y="66.6">2</text>
<text x="53.7" y="66.6">2</text>
<text x="67.9" y="66.6">2</text>
<text x="120.6" y="85.9">P 2.1</text>
<text x="136.9" y="85.9">P 2.3</text>
<text x="151.1" y="85.9">P 2.2</text>
<text x="167.3" y="85.9">P 2.4</text>
<text x="183.6" y="85.9">P 4.3</text>
<text x="199.8" y="85.9">P 4.6</text>
<text x="214.1" y="85.9">P 1.1</text>
<text x="230.3" y="85.9">P 1.2</text>
<text x="246.6" y="85.9">P 1.3</text>
<text x="262.8" y="85.9">P 1.4</text>
<text x="277.1" y="85.9">P 3.1</text>
<text x="293.3" y="85.9">P 3.2</text>
<text x="309.6" y="85.9">P 4.1</text>
<text x="325.8" y="85.9">P 4.2</text>
<text x="340.1" y="85.9">P 4.4</text>
<text x="356.3" y="85.9">P 4.5</text>
<text x="372.6" y="85.9">P 3.3</text>
<text x="388.8" y="85.9">P 3.4</text>
<text x="71.3" y="123.5">L</text>
<text x="85.5" y="123.5">N</text>
<text x="130.2" y="123.5">E1</text>
<text x="144.4" y="123.5">E2</text>
<text x="158.7" y="123.5">E3</text>
<text x="174.9" y="123.5">E4</text>
<text x="191.2" y="123.5">E5</text>
<text x="209.5" y="123.5">E6</text>
<text x="223.7" y="123.5">E1</text>
<text x="237.9" y="123.5">E2</text>
<text x="252.1" y="123.5">E3</text>
<text x="268.4" y="123.5">E4</text>
<text x="284.6" y="123.5">E5</text>
<text x="302.9" y="123.5">E6</text>
<text x="317.2" y="123.5">E1</text>
<text x="331.4" y="123.5">E2</text>
<text x="345.6" y="123.5">E3</text>
<text x="361.9" y="123.5">E4</text>
<text x="378.1" y="123.5">E5</text>
<text x="396.4" y="123.5">E6</text>
<text x="73.3" y="135.7">F. A.</text>
<text x="79.4" y="135.7">1. 1. --</text>
<text x="97.7" y="135.7">CONECTOR USB</text>
<text x="114" y="135.7">1. 1. 1</text>
<text x="146.5" y="135.7">ACTUADOR PERSIANAS uBRICK io66</text>
<text x="181" y="135.7">1 .1 . 2</text>
<text x="246" y="135.7">ACTUADOR 6E / 4S ACTINBOX</text>
<text x="278.5" y="135.7">1. 1. 3</text>
<text x="337.5" y="135.7">ACTUADOR 6E / 4S ACTINBOX</text>
<text x="370" y="135.7">1. 1. 4</text>
<text x="158.7" y="143.8">CANAL A</text>
<text x="189.1" y="143.8">CANAL B</text>
<text x="138.3" y="149.9">L</text>
<text x="152.6" y="149.9">S1</text>
<text x="168.8" y="149.9">S2</text>
<text x="185.1" y="149.9">S3</text>
<text x="201.3" y="149.9">S4</text>
<text x="229.8" y="149.9">L</text>
<text x="244" y="149.9">S1</text>
<text x="260.3" y="149.9">S2</text>
<text x="276.5" y="149.9">S3</text>
<text x="292.8" y="149.9">S4</text>
<text x="325.3" y="149.9">L</text>
<text x="339.5" y="149.9">S1</text>
<text x="355.8" y="149.9">S2</text>
<text x="372" y="149.9">S3</text>
<text x="388.3" y="149.9">S4</text>
<text x="160.1" y="196">M</text>
<text x="192.6" y="196">M</text>
<text x="237.9" y="193.5">L1</text>
<text x="254.2" y="193.5">L2</text>
<text x="270.5" y="193.5">L3</text>
<text x="286.7" y="193.5">L4</text>
<text x="333.4" y="193.5">L5</text>
<text x="349.7" y="193.5">L6</text>
<text x="151.7" y="198">P1</text>
<text x="158.2" y="199">1</text>
<text x="184.2" y="198">P2</text>
<text x="190.7" y="199">1</text>
</g>
</svg>
